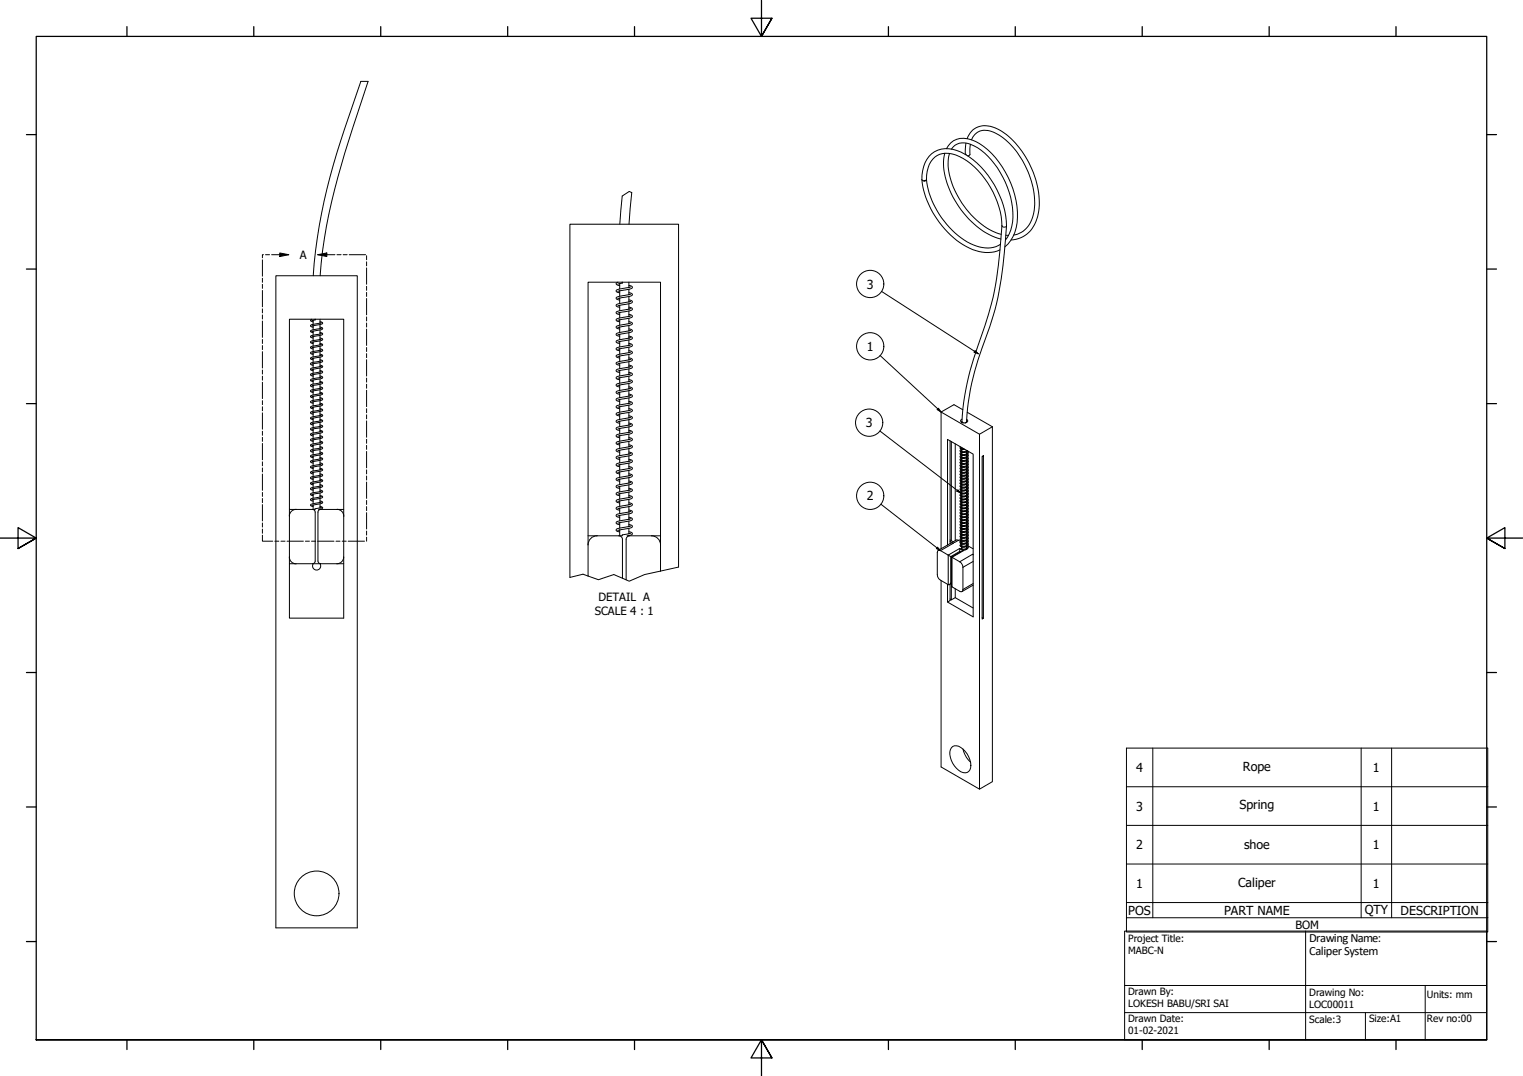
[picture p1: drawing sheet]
<svg xmlns="http://www.w3.org/2000/svg" width="841mm" height="594mm" viewBox="0 0 841 594" stroke-linecap="round" stroke-linejoin="round" font-family="sans-serif">
<!-- layer: Visible (ANSI) -->
<g fill="none" stroke="#000" stroke-width=".55">
<path d="M199 45l-9 26a315 315 0 0 0-17 81M203 45a543 543 0 0 0-23 80l-2 14-1 13M533 79v6M534 77a11 11 0 0 1 17-6 48 48 0 0 1 22 49 16 16 0 0 1-15 12M536 80v5l-2 1M537 77a9 9 0 0 1 14-3 46 46 0 0 1 20 45 14 14 0 0 1-11 11M509 99a49 49 0 0 0 30 39 18 18 0 0 0 13 0M510 100h-1a14 14 0 0 1 6-15 14 14 0 0 1 16-1 50 50 0 0 1 25 41M522 85a41 41 0 0 0 10 33 40 40 0 0 0 21 14M523 82a11 11 0 0 1 16-4 48 48 0 0 1 22 48 19 19 0 0 1-6 10M524 85a37 37 0 0 0 10 31 39 39 0 0 0 19 13M525 82a9 9 0 0 1 13-1 46 46 0 0 1 21 44l-2 4-2 3"/>
<path d="M344 108l-2 16M349 106l-2 18M553 125a46 46 0 0 0-25-39 11 11 0 0 0-16 9v4l-2 1 2-1a47 47 0 0 0 27 37 15 15 0 0 0 13-1M553 125h1h2M553 125a207 207 0 0 1-15 73 140 140 0 0 0-7 35M555 130h2M556 125a201 201 0 0 1-16 74 132 132 0 0 0-6 34M152 152h45v360h-45zM341 156h-1a1.2 1.2 0 0 0 1 2 1.2 1.2 0 0 0 1 0M342 157v3M344 156h.1M344 156l-3 1"/>
<path d="M347 158h2v1l-8 2M347 156v3M347 160v3M347 159h1M348 158l-4 1a2.9 2.9 0 0 0-4 2l2 1M172 176v1l1 1M173 177h.1M173 180h.1M173 177v2M173 180v2M174 176h.1M174 177h-2"/>
<path d="M177 178h1a7 7 0 0 1-6 2M177 176v2M177 179v2M178 178l-4 1a2 2 0 0 0-2 1l1 1M342 161v3M342 165v3M342 169v3M342 173v3M342 177v3M347 162h2v1l-8 2M347 166h2v1l-8 2M347 170h2v1l-8 2"/>
<path d="M347 174h2v1l-8 2M347 178h2a2.7 2.7 0 0 1-4 2l-4 1M347 164v3M347 168v3M347 172v3M347 176v3M347 180v3M347 179h1M347 175h1M347 171h1M347 167h1M347 163h1"/>
<path d="M348 178l-4 1a2.9 2.9 0 0 0-4 2l2 1M348 174l-4 1a2.9 2.9 0 0 0-4 2l2 1M348 170l-4 1a2.9 2.9 0 0 0-4 2l2 1M348 166l-4 1a2.9 2.9 0 0 0-4 2l2 1M348 162l-4 1a2.9 2.9 0 0 0-4 2l2 1M173 186v2M173 183h.1M173 189h.1M173 192h.1M173 195h.1M173 198h.1M173 183v2"/>
<path d="M173 189v2M173 192v2M173 195v2M173 198v2M177 181h1a2 2 0 0 1-3 1l-3 1M177 184h1a2 2 0 0 1-3 1l-3 1M177 187h1a6 6 0 0 1-5 2h-1M177 190h1a7 7 0 0 1-6 2M177 193h1a2 2 0 0 1-3 1l-3 1M177 196h1a2 2 0 0 1-3 1l-3 1M177 199h1a6 6 0 0 1-5 2h-1M177 182v2"/>
<path d="M177 185v2M177 188v2M177 191v2M177 194v2M177 197v2M178 199l-4 1a1.7 1.7 0 0 0-2 1l1 1M178 196l-4 1a2.1 2.1 0 0 0-2 1l1 1M178 193l-4 1a2.1 2.1 0 0 0-2 1l1 1M178 190l-4 1a2 2 0 0 0-2 1l1 1M178 187l-4 1a1.7 1.7 0 0 0-2 1l1 1M178 184l-4 1a2.1 2.1 0 0 0-2 1l1 1M178 181l-4 1a2.1 2.1 0 0 0-2 1l1 1"/>
<path d="M342 181v3M342 185v3M342 189v3M342 193v3M342 197v3M347 182h2v1l-8 2M347 186h2v1l-8 2M347 190h2v1l-8 2M347 194h2v1l-8 2M347 198h2v1l-8 2M347 184v3M347 188v3"/>
<path d="M347 192v3M347 196v3M347 200v3M347 199h1M347 195h1M347 191h1M347 187h1M347 183h1M348 198l-4 1a2.9 2.9 0 0 0-4 2l2 1M348 194l-4 1a2.9 2.9 0 0 0-4 2l2 1M348 190l-4 1a2.9 2.9 0 0 0-4 2l2 1M348 186l-4 1a2.9 2.9 0 0 0-4 2l2 1"/>
<path d="M348 182l-4 1a2.9 2.9 0 0 0-4 2l2 1M173 201h.1M173 204h.1M173 207h.1M173 210h.1M173 213h.1M173 216h.1M173 219h.1M173 201v2M173 204v2M173 207v2M173 210v2"/>
<path d="M173 213v2M173 216v2M173 219v2M177 202h1a7 7 0 0 1-6 2M177 205h1a2 2 0 0 1-3 1l-3 1M177 208h1a2 2 0 0 1-3 1l-3 1M177 211h1a6 6 0 0 1-5 2h-1M177 214h1a7 7 0 0 1-6 2M177 217h1a7 7 0 0 1-6 2M177 220h1a2 2 0 0 1-3 1l-3 1M177 200v2M177 203v2"/>
<path d="M177 206v2M177 209v2M177 212v2M177 215v2M177 218v2M178 217l-4 1a2.1 2.1 0 0 0-2 1l1 1M178 214l-4 1a2 2 0 0 0-2 1l1 1M178 211l-4 1a1.7 1.7 0 0 0-2 1l1 1M178 208l-4 1a2.1 2.1 0 0 0-2 1l1 1M178 205l-4 1a2.1 2.1 0 0 0-2 1l1 1M178 202l-4 1a2 2 0 0 0-2 1l1 1M342 201v3"/>
<path d="M342 205v3M342 209v3M342 213v3M342 217v3M347 202h2v1l-8 2M347 206h2v1l-8 2M347 210h2v1l-8 2M347 214h2v1l-8 2M347 218h2v1l-8 2M347 204v3M347 208v3M347 212v3"/>
<path d="M347 216l1 3M347 220l1 3M347 215h1M347 211h1M347 207h1M347 203h1M348 218l-8 2v1l2 1M348 214l-8 2v1l2 1M348 210l-8 2v1l2 1M348 206l-8 2v1l2 1M348 202l-8 2v1l2 1M173 222h.1"/>
<path d="M173 225h.1M173 228h.1M173 231h.1M173 234h.1M173 237h.1M173 240h.1M173 222v2M173 225v2M173 228v2M173 231v2M173 234v2M173 237v2"/>
<path d="M173 240v2M177 223h1a6 6 0 0 1-5 2h-1M177 226h1a7 7 0 0 1-6 2M177 229h1a7 7 0 0 1-6 2M177 232h1a2 2 0 0 1-3 1l-3 1M177 235h1a6 6 0 0 1-5 2h-1M177 238h1a7 7 0 0 1-6 2M177 221v2M177 224v2M177 227v2M177 230v2M177 233v2"/>
<path d="M177 236v2M177 239v2M178 238l-4 1a1.7 1.7 0 0 0-2 1l1 1M178 235l-4 1a2.1 2.1 0 0 0-2 1l1 1M178 232l-4 1a2.1 2.1 0 0 0-2 1l1 1M178 229l-4 1a2.1 2.1 0 0 0-2 1l1 1M178 226l-4 1a1.7 1.7 0 0 0-2 1l1 1M178 223l-4 1a1.7 1.7 0 0 0-2 1l1 1M178 220l-4 1a2.1 2.1 0 0 0-2 1l1 1M342 221v3M342 225v3M342 229v3"/>
<path d="M342 233v3M342 237v3M347 222h2v1l-8 2M347 226h2v1l-8 2M347 230h2v1l-8 2M347 234h2v1l-8 2M347 238h2v1l-8 2M347 224l1 3M347 228l1 3M347 232l1 3M347 236l1 3M347 240l1 3"/>
<path d="M348 238l-8 2v1l2 1M348 234l-8 2v1l2 1M348 230l-8 2v1l2 1M348 226l-8 2v1l2 1M348 222l-8 2v1l2 1M520 227l21 13 7-4M520 227v76M531 233h1M531 233h.1M531 231v1a1.8 1.8 0 0 0 1 2 1.8 1.8 0 0 0 2-2M532 226l-5-3-7 4M534 233h-1"/>
<path d="M534 233h.1M534 228l14 8M548 236v196l-7 4v-196M173 243h.1M173 246h.1M173 249h.1M173 252h.1M173 255h.1M173 258h.1M173 243v2M173 246v2M173 249v2"/>
<path d="M173 252v2M173 255v2M173 258v2M177 241h1a7 7 0 0 1-6 2M177 244h1a2 2 0 0 1-3 1l-3 1M177 247h1a6 6 0 0 1-5 2h-1M177 250h1a7 7 0 0 1-6 2M177 253h1a7 7 0 0 1-6 2M177 256h1a2 2 0 0 1-3 1l-3 1M177 259h1a6 6 0 0 1-5 2h-1M177 242v2M177 245v2"/>
<path d="M177 248v2M177 251v2M177 254v2M177 257v2M178 259l-4 1a2.1 2.1 0 0 0-2 1l1 1M178 256l-4 1a2.1 2.1 0 0 0-2 1l1 1M178 253l-4 1a2.1 2.1 0 0 0-2 1l1 1M178 250l-4 1a1.7 1.7 0 0 0-2 1l1 1M178 247l-4 1a2.1 2.1 0 0 0-2 1l1 1M178 244l-4 1a2.1 2.1 0 0 0-2 1l1 1M178 241l-4 1a2.1 2.1 0 0 0-2 1l1 1M342 241h.1"/>
<path d="M342 245h.1M342 249h.1M342 253h.1M342 257h.1M342 241v3M342 245v3M342 249v3M342 253v3M342 257v3M347 242h2v1l-8 2M347 246h2v1l-8 2M347 250h2v1l-8 2"/>
<path d="M347 254h2v1l-8 2M347 258h2v1l-8 2M347 244l1 3M347 248l1 3M347 252l1 3M347 256l1 3M347 260l1 3M348 258l-8 2v1l2 1M348 254l-8 2v1l2 1M348 250l-8 2v1l2 1M348 246l-8 2v1l2 1M348 242l-8 2v1l2 1"/>
<path d="M525 243v57M525 244v54M527 245v53M530 247a1.5 1.5 0 0 0 1 1 1.5 1.5 0 0 0 2 0M531 248l-1 1a2.3 2.3 0 0 0 2 1 2.3 2.3 0 0 0 2-1M531 247l1 1M531 248v1h1h2M531 247v1M531 248v1M531 250v1M531 251v2M531 253v1"/>
<path d="M531 255v1M531 256v1M531 258v1M531 260v1M534 249v1M534 251v1M534 253v1M534 254v1M534 256v1M534 258v1M534 259v1M534 250h.1"/>
<path d="M534 253h.1M534 255h.1M534 258h.1M534 260h.1M534 259a1.7 1.7 0 0 1-1 2 1.7 1.7 0 0 1-2-1M534 257a1.7 1.7 0 0 1-1 2 1.7 1.7 0 0 1-2-1M534 256a1.7 1.7 0 0 1-1 1 1.7 1.7 0 0 1-2 0M534 254a1.7 1.7 0 0 1-1 2 1.7 1.7 0 0 1-2-1M534 252a1.7 1.7 0 0 1-1 2 1.7 1.7 0 0 1-2-1M534 251a1.8 1.8 0 0 1-1 2 1.8 1.8 0 0 1-2-1M534 249a1.7 1.7 0 0 1-1 2 1.7 1.7 0 0 1-2-1M534 250a2.2 2.2 0 0 1-1 3 2.2 2.2 0 0 1-3-1l1-1"/>
<path d="M534 252a2.2 2.2 0 0 1-1 3 2.2 2.2 0 0 1-3-2h1M534 254a2.2 2.2 0 0 1-1 2 2.2 2.2 0 0 1-3-1h1M534 255a2.2 2.2 0 0 1-1 3 2.2 2.2 0 0 1-3-1l1-1M534 257a2.2 2.2 0 0 1-1 3 2.2 2.2 0 0 1-3-2h1M534 259a2.2 2.2 0 0 1-1 2 2.2 2.2 0 0 1-3-1l1-1M535 249a2.2 2.2 0 0 1-2 2 2.2 2.2 0 0 1-3-1h1M542 252h1v89l-1 1zM173 261v2M173 273v2M173 264h.1M173 267h.1M173 270h.1"/>
<path d="M173 276h.1M173 279h.1M173 264v2M173 267v2M173 270v2M173 276v2M173 279v2M177 262h1a7 7 0 0 1-6 2M177 265h1a7 7 0 0 1-6 2M177 268h1a2 2 0 0 1-3 1l-3 1M177 271h1a6 6 0 0 1-5 2h-1M177 274h1a6 6 0 0 1-5 2h-1"/>
<path d="M177 277h1a7 7 0 0 1-6 2M177 280l1 1h-2M177 260v2M177 263v2M177 266v2M177 269v2M177 272v2M177 275v2M177 278v2M178 277l-4 1a2.1 2.1 0 0 0-2 1l1 1M178 274l-4 1a1.7 1.7 0 0 0-2 1l1 1M178 271l-4 1a2.1 2.1 0 0 0-2 1l1 1"/>
<path d="M178 268l-4 1a2.1 2.1 0 0 0-2 1l1 1M178 265l-4 1a2.1 2.1 0 0 0-2 1l1 1M178 262l-4 1a1.7 1.7 0 0 0-2 1l1 1M342 261h.1M342 265h.1M342 269h.1M342 273h.1M342 277h.1M342 261v3M342 265v3M342 269v3M342 273v3"/>
<path d="M342 277v3M347 262h2v1l-8 2M347 266h2v1l-8 2M347 270h2v1l-8 2M347 274h2v1l-8 2M347 278h2v1l-8 2M347 264l1 3M347 268l1 3M347 272l1 3M347 276l1 3M347 280l1 3M348 278l-8 2v1l2 1"/>
<path d="M348 274l-8 2v1l2 1M348 270l-8 2v1l2 1M348 266l-8 2v1l2 1M348 262l-8 2v1l2 1M531 261v1M531 263v1M531 264v2M531 266v1M531 268v1M531 269v1M531 271v1M531 273v1"/>
<path d="M531 274v1M531 276v1M531 278v1M531 279v1M534 261v1M534 262v2M534 264v1M534 266v1M534 267v1M534 269v1M534 271v1M534 272v1"/>
<path d="M534 274v1M534 276v1M534 277v1M534 279v1M534 263h.1M534 265h.1M534 266h.1M534 268h.1M534 271h.1M534 273h.1M534 276h.1M534 278h.1"/>
<path d="M534 279h.1M534 279a1.7 1.7 0 0 1-1 1 1.7 1.7 0 0 1-2 0v-1M534 277a1.7 1.7 0 0 1-1 2 1.7 1.7 0 0 1-2-1M534 275a1.7 1.7 0 0 1-1 2 1.7 1.7 0 0 1-2-1M534 274a1.8 1.8 0 0 1-1 1 1.8 1.8 0 0 1-2 0M534 272a1.7 1.7 0 0 1-1 2 1.7 1.7 0 0 1-2-1M534 270a1.7 1.7 0 0 1-1 2 1.7 1.7 0 0 1-2-1M534 269a1.7 1.7 0 0 1-1 1 1.7 1.7 0 0 1-2 0M534 267a1.7 1.7 0 0 1-1 2 1.7 1.7 0 0 1-2-1M534 266a1.7 1.7 0 0 1-1 1 1.7 1.7 0 0 1-2 0v-1M534 264a1.7 1.7 0 0 1-1 2 1.7 1.7 0 0 1-2-1M534 262a1.8 1.8 0 0 1-1 2 1.8 1.8 0 0 1-2-1"/>
<path d="M534 261a1.7 1.7 0 0 1-1 1 1.7 1.7 0 0 1-2 0M534 260a2.2 2.2 0 0 1-1 3 2.2 2.2 0 0 1-3-1l1-1M534 262a2.2 2.2 0 0 1-1 2 2.2 2.2 0 0 1-3-1h1M534 264a2.2 2.2 0 0 1-1 2 2.2 2.2 0 0 1-3-1l1-1M534 265a2.2 2.2 0 0 1-1 3 2.2 2.2 0 0 1-3-1l1-1M534 267a2.2 2.2 0 0 1-1 2 2.2 2.2 0 0 1-3-1h1M534 268a2.2 2.2 0 0 1-1 3 2.2 2.2 0 0 1-3-1l1-1M534 270a2.2 2.2 0 0 1-1 3 2.2 2.2 0 0 1-3-2h1M534 272a2.2 2.2 0 0 1-1 2 2.2 2.2 0 0 1-3-1h1M534 273a2.2 2.2 0 0 1-1 3 2.2 2.2 0 0 1-3-1l1-1M534 275a2.2 2.2 0 0 1-1 2 2.2 2.2 0 0 1-3-1h1M534 277a2.2 2.2 0 0 1-1 2 2.2 2.2 0 0 1-3-1l1-1"/>
<path d="M534 278a2.2 2.2 0 0 1-1 3 2.2 2.2 0 0 1-3-1l1-1M534 280a2.2 2.2 0 0 1-1 2 2.2 2.2 0 0 1-3-1h1M160 285v-109h30v109M160 285v23M164 281a4 4 0 0 0-4 4M173 281l1 1v1v27v1h-1M176 281h14M177 281h.1M177 281l-1 1v1v27v1h1M178 280l-4 1h-14M186 281a4 4 0 0 1 4 4M190 285v56h-30v-33"/>
<path d="M330 296a5 5 0 0 0-5 5M342 296h1l1 2v21M342 281h.1M342 285h.1M342 289h.1M342 293h.1M342 281v3M342 285v3M342 289v3M342 293v3M346 296h14M347 282h2v1l-8 2"/>
<path d="M347 286h2v1l-8 2M347 290h2v1l-8 2M347 294h2v1l-2 1M347 284l1 3M347 288l1 3M347 292l1 3M347 296h.1M348 296h-1l-1 2v22M348 294l-4 1v1h-19M348 290l-8 2v1l2 1M348 286l-8 2v1l2 1M348 282l-8 2v1l2 1"/>
<path d="M360 296h5M360 296a5 5 0 0 1 5 5M525 299l1 1h-1l-7 4M525 298l2 2M530 299l-1-1-3 1M531 299h.1M531 281v1M531 282v2M531 284v1M531 286v1M531 287v1M531 289v1"/>
<path d="M531 291v1M531 292v1M531 294v1M531 296v1M531 297v1M531 299v1M534 280v2M534 282v1M534 284v1M534 285v1M534 287v1M534 289v1"/>
<path d="M534 290v1M534 292v1M534 294v1M534 295v1M534 297v1M534 298v1M534 281h.1M534 283h.1M534 284h.1M534 286h.1M534 289h.1M534 291h.1"/>
<path d="M534 294h.1M534 296h.1M534 297h.1M534 299h.1M534 300a1.7 1.7 0 0 1-1 2 1.7 1.7 0 0 1-2-1M534 298a1.7 1.7 0 0 1-1 2 1.7 1.7 0 0 1-2-1M534 297a1.8 1.8 0 0 1-1 1 1.8 1.8 0 0 1-2 0v-1M534 295a1.7 1.7 0 0 1-1 2 1.7 1.7 0 0 1-2-1M534 293a1.7 1.7 0 0 1-1 2 1.7 1.7 0 0 1-2-1M534 292a1.7 1.7 0 0 1-1 1 1.7 1.7 0 0 1-2 0M534 290a1.7 1.7 0 0 1-1 2 1.7 1.7 0 0 1-2-1M534 288a1.7 1.7 0 0 1-1 2 1.7 1.7 0 0 1-2-1"/>
<path d="M534 287a1.7 1.7 0 0 1-1 1 1.7 1.7 0 0 1-2 0M534 285a1.8 1.8 0 0 1-1 2 1.8 1.8 0 0 1-2-1M534 283a1.7 1.7 0 0 1-1 2 1.7 1.7 0 0 1-2 0v-1M534 282a1.7 1.7 0 0 1-1 2 1.7 1.7 0 0 1-2-1M534 280a1.7 1.7 0 0 1-1 2 1.7 1.7 0 0 1-2-1M534 282a2.2 2.2 0 0 1-1 2 2.2 2.2 0 0 1-3-1l1-1M534 283a2.2 2.2 0 0 1-1 3 2.2 2.2 0 0 1-3-1l1-1M534 285a2.2 2.2 0 0 1-1 2 2.2 2.2 0 0 1-3-1h1M534 286a2.2 2.2 0 0 1-1 3 2.2 2.2 0 0 1-3-1l1-1M534 288a2.2 2.2 0 0 1-1 3 2.2 2.2 0 0 1-3-2h1M534 290a2.2 2.2 0 0 1-1 2 2.2 2.2 0 0 1-3-1l1-1M534 291a2.2 2.2 0 0 1-1 3 2.2 2.2 0 0 1-3-1l1-1"/>
<path d="M534 293a2.2 2.2 0 0 1-1 2 2.2 2.2 0 0 1-3-1h1M534 295a2.2 2.2 0 0 1-1 2 2.2 2.2 0 0 1-3-1l1-1M534 296a2.2 2.2 0 0 1-1 3 2.2 2.2 0 0 1-3-1l1-1M534 298a2.2 2.2 0 0 1-1 2 2.2 2.2 0 0 1-3-1h1M534 299a2.2 2.2 0 0 1-1 3 2.2 2.2 0 0 1-3-1l1-1M160 308a4 4 0 0 0 4 3M160 311h17M173 311a2.3 2.3 0 0 0 2 4 2.3 2.3 0 0 0 2-4M177 311h13M190 308a4 4 0 0 1-4 3M325 301v-145h40v145M325 301v17"/>
<path d="M365 301v14M375 313v-189h-60v195M523 301v-58l14 8v90l-14-9M525 307l-6-3h-1v14l1 2 5 3 1-1M525 308l6 3 1 1v13l-1 2-1-1-5-3zM530 303v2M531 302v1M531 300v2M532 304l-7 4M534 302v1M534 300v1M534 301h.1"/>
<path d="M534 301a2.7 2.7 0 0 1-4 2M534 301a2.1 2.1 0 0 1 0 2 2.1 2.1 0 0 1-2 1M535 301l2 2M537 306h.1M520 321v102l21 13M524 323l1-1v9l2-1M525 323v9h-2v-9M525 331h.1M527 325v5l10 6M537 323l-6 4M542 341h1M525 413a4 4 0 0 1 7 1 11 11 0 0 1 4 11 4 4 0 0 1-8-1 10 10 0 0 1-3-11z"/>
<path d="M532 414l2 4 2 3"/>
<circle cx="175" cy="493" r="12"/>
</g>
<!-- layer: Visible Narrow (ANSI) -->
<g fill="none" stroke="#000" stroke-width=".55">
<path d="M199 45h4M530 247l1 1h2M530 249a2.7 2.7 0 0 0 4 0M535 250a2.6 2.6 0 0 1-5 0M535 251a2.6 2.6 0 0 1-5 1M535 253a2.6 2.6 0 0 1-5 1M535 255a2.7 2.7 0 0 1-5 0M535 256a2.7 2.7 0 0 1-5 1M535 258a2.7 2.7 0 0 1-5 1M535 259a2.6 2.6 0 0 1-5 1M535 261a2.7 2.7 0 0 1-5 1M535 263a2.6 2.6 0 0 1-5 1"/>
<path d="M535 264a2.6 2.6 0 0 1-5 1M535 266a2.7 2.7 0 0 1-5 1M535 268a2.6 2.6 0 0 1-5 0M535 269a2.7 2.7 0 0 1-5 1M535 271a2.6 2.6 0 0 1-5 1M535 273a2.7 2.7 0 0 1-5 0M535 274a2.6 2.6 0 0 1-5 1M535 276a2.6 2.6 0 0 1-5 1M535 277a2.6 2.6 0 0 1-5 1M535 279a2.7 2.7 0 0 1-5 1M526 300l-7 4M529 298l-2 2"/>
<path d="M535 281a2.7 2.7 0 0 1-5 1M535 282a2.6 2.6 0 0 1-5 1M535 284a2.7 2.7 0 0 1-5 1M535 286a2.7 2.7 0 0 1-5 0M535 287a2.6 2.6 0 0 1-5 1M535 289a2.6 2.6 0 0 1-5 1M535 290a2.6 2.6 0 0 1-5 1M535 292a2.7 2.7 0 0 1-5 1M535 294a2.6 2.6 0 0 1-5 1M535 295a2.6 2.6 0 0 1-5 1M535 297a2.7 2.7 0 0 1-5 1M535 299a2.7 2.7 0 0 1-5 0"/>
<path d="M530 305l-5 2v15M531 303h-1l-6 3v17M532 304l-6 4v16M535 300a2.6 2.6 0 0 1-5 1M535 302a2.9 2.9 0 0 1-5 1M537 306l-7 4M537 310l-5 3M537 322l-5 3"/>
</g>
<!-- layer: Visible (ANSI) -->
<g fill="#000">
<circle cx="533" cy="85" r=".3"/>
<circle cx="534" cy="259" r=".3"/>
<circle cx="534" cy="257" r=".3"/>
<circle cx="534" cy="255" r=".3"/>
<circle cx="534" cy="254" r=".3"/>
<circle cx="534" cy="252" r=".3"/>
<circle cx="534" cy="249" r=".3"/>
<circle cx="534" cy="250" r=".3"/>
<circle cx="534" cy="260" r=".3"/>
<circle cx="534" cy="273" r=".3"/>
<circle cx="534" cy="270" r=".3"/>
<circle cx="534" cy="278" r=".3"/>
<circle cx="534" cy="272" r=".3"/>
<circle cx="534" cy="268" r=".3"/>
<circle cx="534" cy="267" r=".3"/>
<circle cx="534" cy="262" r=".3"/>
<circle cx="534" cy="277" r=".3"/>
<circle cx="534" cy="275" r=".3"/>
<circle cx="534" cy="265" r=".3"/>
<circle cx="534" cy="264" r=".3"/>
<circle cx="534" cy="280" r=".3"/>
<circle cx="534" cy="285" r=".3"/>
<circle cx="534" cy="298" r=".3"/>
<circle cx="534" cy="295" r=".3"/>
<circle cx="534" cy="293" r=".3"/>
<circle cx="534" cy="291" r=".3"/>
<circle cx="534" cy="286" r=".3"/>
<circle cx="534" cy="283" r=".3"/>
<circle cx="534" cy="282" r=".3"/>
<circle cx="534" cy="299" r=".3"/>
<circle cx="534" cy="296" r=".3"/>
<circle cx="534" cy="290" r=".3"/>
<circle cx="534" cy="288" r=".3"/>
<circle cx="534" cy="301" r=".3"/>
</g>
<!-- layer: Break Line (ANSI) -->
<path d="M349 106h-2l-3 2M375 313l-19 4-9 4-8-4-9 3-8-3-7 2" fill="none" stroke="#000" stroke-width=".55"/>
<!-- layer: Detail Boundary (ANSI) -->
<g fill="none" stroke="#000" stroke-width=".55">
<path d="M154 140l5 1-5 1zM145 143v9M145 154v2M145 157v2M145 141v1M147 141h2M150 141h9M175 141l5-1v2zM175 141h10M186 141h2M189 141h3M193 141h9"/>
<path d="M202 141v2M202 145v2M202 148v9M202 158v2M145 160v9M145 171v2M145 174v2M145 177v9M202 161v3M202 165v9M202 175v2M202 178v3"/>
<path d="M145 187v3M145 191v2M145 194v9M202 182v9M202 192v2M202 195v2M202 199v9M145 204v3M145 208v2M145 211v9M202 209v2M202 212v2"/>
<path d="M202 215v10M145 221v2M145 225v2M145 228v9M145 238v2M202 226v2M202 229v2M202 232v9M145 241v3M145 245v9M145 255v2M145 258v3"/>
<path d="M202 243v2M202 246v2M202 249v9M202 259v3M145 262v9M145 272v2M145 275v3M145 279v9M202 263v2M202 266v9M202 276v3M202 280v2"/>
<path d="M145 296v3h6M145 289v2M145 292v2M152 299h2M155 299h2M158 299h10M169 299h2M172 299h2M175 299h9M186 299h2M189 299h2M192 299h9"/>
<path d="M202 297v2M202 283v9M202 293v2"/>
</g>
<g fill="#000">
<path d="M175 141l5-1v2z" fill-rule="evenodd"/>
<path d="M154 140l5 1-5 1z" fill-rule="evenodd"/>
</g>
<!-- layer: Border (ANSI) -->
<g fill="none" stroke="#000" stroke-width=".7">
<path d="M70 15v5M140 15v5M210 15v5M280 15v5M350 15v5M420 0v20l-5-10h11l-6 10 6-10M491 15v5M561 15v5M631 15v5M701 15v5M771 15v5M15 74h5"/>
<path d="M821 74h5M15 149h5M821 149h5M15 223h5M821 223h5M0 297h20l-10-6v12l10-6-10 6M841 297h-20l10-6v12l-10-6 10 6M15 371h5M821 371h5M15 446h5M821 446h5M15 520h5"/>
<path d="M821 520h5M20 574v-554h801v554h-801h801M70 574v5M140 574v5M210 574v5M280 574v5M350 574v5M491 574v5M561 574v5M631 574v5M701 574v5M771 574v5"/>
<path d="M426 584l-6-10 6 10h-11l5-10v20"/>
</g>
<!-- layer: Title (ANSI) -->
<path d="M621 514h200v60h-200zM721 514v60M621 559h200M621 544h200M754 559v15M787 544v30" fill="none" stroke="#000" stroke-width=".55"/>
<!-- layer: Symbol (ANSI) -->
<g fill="none" stroke="#000" stroke-width=".55">
<path d="M487 161l53 34M486 196l34 31M538 194l2 1-2-1zM486 238l45 34M518 225l2 2-2-1zM486 278l33 26M529 270l2 2-3-1zM518 302l1 2-2-1zM637 413v94M752 413v94M768 413v94M622 434h200"/>
<path d="M622 456h200M622 477h200M622 498v9h200M822 498h-200v-85h200v94M622 507v8h200v-8"/>
<circle cx="481" cy="157" r="8"/>
<circle cx="481" cy="191" r="8"/>
<circle cx="480" cy="233" r="8"/>
<circle cx="481" cy="274" r="8"/>
</g>
<g fill="#000">
<path d="M538 194l2 1-2-1z" fill-rule="evenodd"/>
<path d="M518 225l2 2-2-1z" fill-rule="evenodd"/>
<path d="M529 270l2 2-3-1z" fill-rule="evenodd"/>
<path d="M518 302l1 2-2-1z" fill-rule="evenodd"/>
</g>
<g font-size="6.9">
<text x="479" y="159">3</text>
<text x="479" y="194">1</text>
<text x="478" y="236">3</text>
<text x="479" y="276">2</text>
<text x="686" y="425">Rope</text>
<text x="627" y="426">4</text>
<text x="758" y="426">1</text>
<text x="627" y="448">3</text>
<text x="684" y="447">Spring</text>
<text x="758" y="448">1</text>
<text x="627" y="469">2</text>
<text x="687" y="469">shoe</text>
<text x="758" y="469">1</text>
<text x="627" y="490">1</text>
<text x="684" y="490">Caliper</text>
<text x="758" y="490">1</text>
<text x="623" y="505">POS</text>
<text x="676" y="505">PART NAME</text>
<text x="754" y="504">QTY</text>
<text x="773" y="505">DESCRIPTION</text>
<text x="723" y="520">DrawingName:</text>
<text x="723" y="527">Caliper System</text>
</g>
<g font-size="6.3">
<text x="166" y="143">A</text>
<text x="331" y="332">DETAIL A</text>
<text x="328" y="340">SCALE 4 : 1</text>
<text x="715" y="513">BOM</text>
</g>
<g font-size="5.5">
<text x="623" y="520">Project Title:</text>
<text x="623" y="527">MABC-N</text>
<text x="623" y="549">Drawn By:</text>
<text x="723" y="550">Drawing No:</text>
<text x="788" y="551">Units: mm</text>
<text x="623" y="556">LOKESH BABU/SRI SAI</text>
<text x="723" y="557">LOC00011</text>
<text x="623" y="564">Drawn Date:</text>
<text x="723" y="565">Scale:3</text>
<text x="756" y="564">Size:A1</text>
<text x="788" y="564">Rev no:00</text>
<text x="623" y="571">01-02-2021</text>
</g>
</svg>
